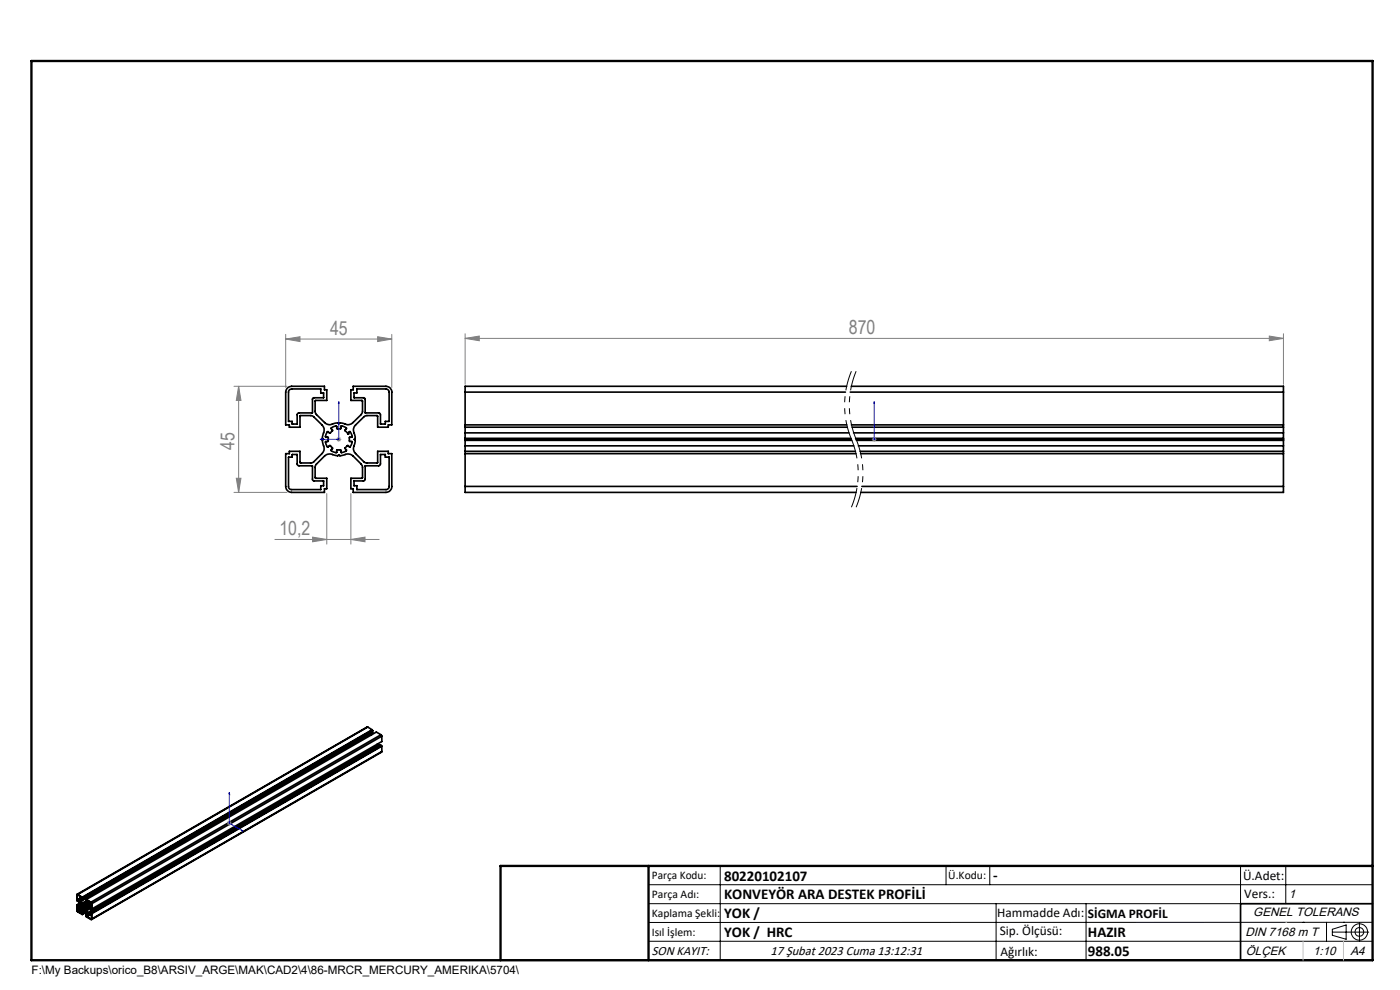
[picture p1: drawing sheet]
<svg xmlns="http://www.w3.org/2000/svg" width="297mm" height="210mm" viewBox="0 0 297 210" stroke-linecap="round" stroke-linejoin="round" font-family="sans-serif">
<g fill="none" stroke="#000" stroke-width=".35">
<path d="M61 82.3l.9-.4h6.9v.8h.5v2.2l-2.4 .1v2.4l.2 .5 1.8 1.7a1.8 1.8 0 0 0 2.2 .2l.5-.1 .3 .2a1.32 1.32 0 0 1 1.3 0 1.46 1.46 0 0 0 1.7-.3l1.7-1.7 .3-.6v-2.3l-2.5-.1v-2.2h.5v-.8h7a1.21 1.21 0 0 1 1.2 1.3v6.9h-.7v.5h-2.3v-2.4h-2.3l-.5 .1-1.9 1.9a2.38 2.38 0 0 0 0 2.5v.3l-.3 .2a1.17 1.17 0 0 1 0 1.2 1.46 1.46 0 0 0 .3 1.8l1.8 1.8 .4 .2h2.5v-2.5h2.3v.5h.7v7a1.26 1.26 0 0 1-1.2 1.2h-7v-.7h-.5v-2.2l2.4-.1 .1-2.3-.3-.6-1.7-1.8a2.38 2.38 0 0 0-2.5 0h-.3l-.2-.2-.3 .2-.8-.2a1.67 1.67 0 0 0-1.9 .2l-1.8 1.8-.2 .4v2.4l2.4 .2v2.2h-.5v.7h-6.9a1.33 1.33 0 0 1-1.3-1.2v-7h.8v-.5h2.2l.1 2.5h2.4l.4-.2 1.8-1.8a1.89 1.89 0 0 0 .2-2.2l-.1-.6 .2-.2-.2-.2 .1-.9a1.68 1.68 0 0 0-.2-1.9l-1.8-1.9-.5-.1h-2.4v2.4h-2.2v-.5h-.8v-6.9zM61.2 97h.8v-.6h1l.1 2.2 .3 .2h2.9v3l.3 .2h2l.1 1h-.6v.8h-6.2a.61 .61 0 0 1-.7-.6zM61.4 82.7l.5-.2h6.2v.9h.6v.9l-2.3 .1-.1 .2v3l-3.2 .1-.1 2.2h-1v-.5h-.8v-6.3zM69.4 91.6l.2-.1 .4 .4 .6-.5-.4-.5a1.06 1.06 0 0 1 1.2-.5l.1 .6 .8-.1v-.5a1.11 1.11 0 0 1 1.2 .5l-.3 .4 .4 .4a.25 .25 0 0 0 .1 .3 .25 .25 0 0 0 .3 0l-.2-.1 .3-.3a1.04 1.04 0 0 1 .5 1.1l-.5 .1v.8l.5 .1a1.03 1.03 0 0 1-.5 1.1l-.4-.3-.5 .6 .3 .3a.95 .95 0 0 1-1.1 .6l-.2-.6h-.7l-.1 .5a1.22 1.22 0 0 1-1.2-.4l.4-.5-.5-.5h-.2l-.3 .3a1.08 1.08 0 0 1-.5-1.1l.5-.1v-.8l-.6-.1zM75.7 82.5h6.2a.73 .73 0 0 1 .6 .7v6.2h-.8v.5h-1v-1.9l-.2-.3-3-.1v-2.9l-.2-.3-2.2-.1v-.9h.6zM77.5 98.8l3-.1 .2-.3v-2h1v.6h.8v6.2a.66 .66 0 0 1-.6 .6h-6.2v-.8h-.6v-1l2.3-.1zM82.5 89.4h.1M98.7 90.6v1.2M98.7 94.6v1.1M98.7 91.8v1.2M98.7 93.4v1.2M98.7 83.2h80.7"/>
<path d="M98.7 96.2h82.9M98.7 90.1h80.9M98.7 95.7h82.8M98.7 90.6h81M98.7 91.8h81.4M98.7 94.6h82.4M98.7 93.2h81.9M98.7 93h81.8M98.7 93.4h82M98.7 83.2v7.4M98.7 93v.4M98.7 95.7v7.5"/>
<path d="M179.6 81.9h-80.9v1.3M180.4 83.2h91.9M180.6 81.9h91.7v1.3M180.6 90.1h91.7M180.8 90.6h91.5M181.1 91.8h91.2M181.5 93h90.8M181.6 93.2h90.7M181.7 93.4h90.6M182.1 94.6h90.2M182.5 95.7h89.8M182.6 96.2h89.7"/>
<path d="M272.3 90.6v1.2M272.3 94.6v1.1M272.3 91.8v1.2M272.3 93.4v1.2M272.3 83.2v7.4M272.3 93v.4M272.3 95.7v7.5M68.7 102.1h.1M98.7 103.2v1.2h82.9M98.7 103.2h83.1M182.8 103.2h89.5M272.3 103.2v1.2h-89.7"/>
<path d="M78 154.2l-61.7 35.5M78 154.2l-61.5 35.6M78 154.2l1 .6M78.7 155.5v.1M78.7 155.6l-61.5 35.5M78.7 155.6l.1 .2M79 154.8l-61.5 35.5M79 154.9l-61.5 35.5M79 154.8v.1M79 154.9l.1 .1M79.1 155l-61.6 35.5M79.1 155v.3l-61.6 35.5"/>
<path d="M80 157.9l.2 .2M80.2 158.1v.1M80.2 158.1l-61.6 35.5M80.8 155.8l.2 .4M80.8 155.8l-61.5 35.6M80.8 155.8l-1-.5-61.5 35.5M80.9 158.2l-61.5 35.5M80.9 158.2l.1 .1M80.9 158.1l-61.5 35.6M80.9 158.1v.1M80.9 158.1l-.3-.1-61.5 35.5M81 159.4l-61.6 35.6"/>
<path d="M81 156.2l-61.5 35.5M81 156.2v1.1l-61.5 35.5M81 158.3v1.1M81 159.4l-61.5 35.5M81 158.3l-61.5 35.5M16.3 192v1.3l1.2 .7M16.4 192.1h.1M16.4 193.1l.1 .2M16.4 190.9h.1M16.4 192.1l.1 .1M16.4 189.9v1M16.4 192.1v1"/>
<path d="M16.4 190.9l.1 .1M16.4 191.9l-.1 .1M16.4 191.9l.3 .2M16.5 192.1h.1M16.5 189.8l-.1 .1M16.5 191.1h.1M16.5 189.8h-.2v1.2l.4 .3M16.5 191v.1M16.5 192.1v.1M16.5 193.3l.9 .4M16.5 189.8l.9 .6M16.5 189.8l1 .5"/>
<path d="M16.5 192.1l.2 .1v.4l.4 .3M16.6 192.1l-.1 .1M16.6 191.1h.1M16.7 190.9l-.2 .1M16.7 191l-.2 .1M16.7 190.8v.3M16.7 190.8l.4 .2M16.7 192.5h.1M16.7 190.9l.4 .3 .3 .5v.4M16.7 190.9h.1M16.7 190.9v.4M16.7 192.1v.4"/>
<path d="M16.7 192.5l.3 .2M17 192.8l-.6 .3M17.1 192.9v.4l.3 .3M17.1 192.9h.1M17.1 191h.1M17.1 190.6v.4M17.1 191.1l-.4 .2M17.1 190.6l-.4 .2M17.1 193l-.6 .3M17.1 190.5l-.4 .3M17.1 190.5v.1M17.1 190.5l.3 .2"/>
<path d="M17.2 193.3h.1M17.2 190.6v.1M17.2 191v.1M17.2 190.6v.4M17.2 193v.3M17.2 193.3l.3 .2M17.2 190.6l.3 .2M17.2 191.1l.3 .4M17.3 191.4l-1 .6M17.3 191.4l-.9 .5M17.3 190.3l-.9 .6M17.4 190.4l-1 .5"/>
<path d="M17.4 190.4v.3M17.4 190.4l-.3 .1M17.4 192.2l-.7 .3M17.4 193.6h.1M17.4 190.7h.1M17.4 192.1v.5l-.4 .1M17.4 193.6v.1M17.4 191.7l-.7 .4M17.4 192.5l-.4 .2M17.4 192.1l-.7 .4M17.5 191.5l.2 .3M17.5 190.3v.1"/>
<path d="M17.5 190.4v.1M17.5 192.3h.1M17.5 192.3v.1M17.5 192.1h.1M17.5 190.8l-.3 .2M17.5 191.9h.1M17.5 191.9v.2M17.5 192.4h.1M17.5 193.9v.1M17.5 190.5v.3M17.5 193.5v.4M17.6 192.1v.2"/>
<path d="M17.6 192h.1M17.6 191.9v.1M17.6 192.7l-.4 .3M17.6 192.4v.1M17.6 192l-.1 .1M17.6 191.9h.1M17.6 192.5l.1 .1M17.6 192.6h.1M17.7 191.9h.1M17.7 192.6h.1M17.7 192.6l.1 .2M17.7 191.8h.2"/>
<path d="M17.7 191.9l-.1 .1M17.7 191.9h-.1M17.8 191.9l.1 .1M17.8 192.8h.1M17.8 191.9l-.1 .1M17.8 191.9l-.3 .2M17.8 192.7v.1M17.8 191.9h-.1M17.8 192.9l-.6 .4M17.9 192h.1M17.9 192.7h-.1M17.9 192.7v.1"/>
<path d="M17.9 192.9l-.4-.2-.3 .3M17.9 191.8h.1M17.9 192.9h.1M17.9 192l-.3 .1M17.9 192.9l.4 .2 .3 .6v.4M17.9 192.9l-.7 .4M17.9 192.8h.1M17.9 191.8l.2 .2M17.9 192l-.3 .3M18 192l.1 .1M18 192h.1M18 192.9h.1"/>
<path d="M18 192l-.4 .3M18 192.8v.1M18.1 192.8v.1M18.1 192.8h.1M18.1 192.2v.1M18.1 192.2h.1M18.1 192.2l-.5 .2M18.1 192.8l-.1 .1M18.1 192.2l-.5 .3M18.1 192.1v.1M18.1 192.9h.1M18.1 192.1l-.6 .3"/>
<path d="M18.1 192.3h.1M18.1 192.3l-.4 .3M18.2 192.8h.1M18.2 192.3h.1M18.2 192.6h.1M18.2 192.5v.1M18.2 192.5h.1M18.2 192.5l-.4 .2M18.2 192.6l.1 .1M18.2 192.3l-.5 .3M18.2 192.6l-.2 .2M18.2 192.6l-.3 .2"/>
<path d="M18.2 192.5l-.3 .2M18.2 192.3l-.6 .3M18.2 192.3l.1 .2M18.2 190.9v.3l.4 .3M18.2 193.9l.1 .6 1.1 .6 .1-.2M18.2 193.9l.4 .2M18.2 193.1l-.7 .4M18.2 191.1l-.7 .4M18.3 192.7l-.1 .1M18.3 192.7h.1M18.3 192.5h.1M18.3 192.5h-.1"/>
<path d="M18.3 192.7l-.2 .1M18.3 190.8l-.1 .1M18.3 190.8l1 .6M18.3 194.1l.4 .1M18.3 194.1h.1M18.3 191.2h.1M18.3 192.4l.1 .2M18.3 192.9l.1 .3M18.3 194.1v.2M18.3 194.3h.1M18.3 192.6h.1M18.3 191.2l.3 .2"/>
<path d="M18.3 192.6l.1 .1M18.3 191.2l.3-.1-.3 .1M18.4 192.7l-.1 .2M18.4 193.2l.2 .4M18.4 191.1v-.1l.9 .5 .1 1.1h-.1M18.4 191.1l-.1 .1M18.4 194.3v.1M18.4 194.4l.9 .5M18.4 193.4l-.9 .5M18.4 193.4l-.9 .6M18.4 191.3l-.7 .5M18.5 194.2l-.2 .1"/>
<path d="M18.5 191.4l-.6 .4M18.6 194.1h.1M18.6 191l-.2 .1M18.6 194.2l-.2 .1M18.6 191.5v.4l-.3 .2-.2-.1M18.6 191.4l-.7 .4M18.6 193.7l-.4 .2M18.6 191.7l-.5 .3M18.6 191.4l.1 .1M18.6 193.6l.1 .1M18.7 193.8h.1M18.7 191.9h.1"/>
<path d="M18.7 191.5v.4M18.7 193.8v.4M18.7 193.8l.4 .2M18.7 191.9l.4 .2M18.7 193.7l.3 .2M18.8 192.1l-.5 .3M18.9 191.2l-.3 .2M19 191.3l-.3 .2M19.1 192.3l-.5-.3-.3 .2v.2M19.1 193.8l-.1 .1M19.1 192.3v.3l.3 .2M19.1 193.5v.3"/>
<path d="M19.1 193.5l.3 .2M19.1 192.3l-.7 .3M19.1 192.3l-.8 .3M19.1 192.3l-.7 .4M19.1 192.5l-.8 .4M19.1 193.5l-.4 .2M19.1 192.1v.2M19.1 194l-.4 .2M19.1 193.6l.3 .3M19.1 193.6h.1M19.1 193.9v.1M19.1 192.6h.1"/>
<path d="M19.1 192.3v.3M19.1 193.6v.3M19.1 192.6l.2 .1M19.2 192.7l-.8 .5M19.3 192.6v.1M19.3 191.4l.2 .3M19.3 193.8l-.2 .1M19.4 193.8l-.3 .2M19.4 193.8l-.7 .5M19.4 192.8h.1M19.4 193.7h.1M19.4 193.7l.1 .1"/>
<path d="M19.4 191.5l-.7 .4M19.4 194.9h-.1M19.4 192.1l-.3 .2M19.4 193.9v1M19.4 192.5l-.1 .1M19.4 193.9l-1 .5M19.4 192l-.3 .1M19.4 192.4l-.3 .2M19.5 191.7v1.1M19.5 193.8v1.1M291.2 191.7h-28v12M106.2 203.7h185"/>
</g>
<path d="M180.6 78.7a18.8 18.8 0 0 0 0 14.5M181.6 78.7a18.8 18.8 0 0 0 0 14.5M180.6 93.2a18.8 18.8 0 0 1 0 14.4M181.6 93.2a18.8 18.8 0 0 1 0 14.4" fill="none" stroke="#000" stroke-width=".21" stroke-dasharray="6.3 1.3 1.3 1.3 1.3 1.3" stroke-dashoffset="2.1" stroke-linecap="butt"/>
<g fill="none" stroke="#000" stroke-width=".21">
<path d="M137.6 187.7h153.6M137.6 191.7h153.6M137.6 199.7h153.6M152.8 183.7v20M200.7 183.7v4M210 183.7v4M211.3 191.7v12M230.4 191.7v12M263.2 183.7v20M272.8 183.7v8M276.4 195.6h.1M281.4 195.6v4.1"/>
<path d="M282.6 197.7h7.8M282.6 197.1l3-.9v3l-3-.8zM285 195.6h.1M288.4 195.8v3.8M291.2 195.6l-153.6 .1"/>
<circle cx="288.4" cy="197.7" r="1.74"/>
<circle cx="288.4" cy="197.7" r=".93"/>
</g>
<path d="M67.9 93.2l.4-.1v.2zM71.9 85.2l.1 .4h-.2zM71.9 85.2v8h-4M185.5 93.1v.2zM185.5 85.2v.4v-.4M185.5 85.2v8M185.5 93.2h.1M48.6 168.1l.1 .4-.1-.1zM48.6 168.1v6.5l2.9 1.7M51.2 176l.3 .3-.3-.1z" fill="none" stroke="#00f" stroke-width=".21"/>
<g fill="none" stroke="#808080" stroke-width=".21">
<path d="M60.6 71.9l3-.5v1.1zM60.6 70.9v11.3M60.6 71.9h22.5M80.1 71.4l3 .5-3 .6zM83.1 70.9v11.3M98.7 71.8l3-.5v1zM98.7 70.8v10.7M98.7 71.8h173.6M269.3 71.3l3 .5-3 .5zM272.3 70.8v10.7M49.6 81.9h11.3M50.6 81.9l.5 3h-1z"/>
<path d="M50.6 81.9v22.5M71.4 93.2h1M71.5 92.8l.7 .7M71.9 92.7v1M72.2 92.8l-.7 .7M185 93.2h.9M185.1 92.8l.7 .7M185.5 92.7v1M185.8 92.8l-.7 .7M49.6 104.4h11.3M50.1 101.5h1l-.5 2.9zM58.3 114.4h22.1"/>
<path d="M66.3 113.9l3 .5-3 .5zM69.3 104.7v10.7M74.4 114.4l3-.5v1zM74.4 104.7v10.7M48.2 174.6h.9M48.3 174.3l.7 .7M48.6 174.1v1M49 174.3l-.7 .7"/>
</g>
<path d="M6.7 12.9h284.5v190.8h-284.5zM137.6 183.7v20M291.2 183.7h-185v20" fill="none" stroke="#000" stroke-width=".5"/>
<path d="M272.8 195.6h.1M276.4 199.7v4M285 199.7v4" fill="none" stroke="#c0c0c0" stroke-width=".21"/>
<g fill="#00f">
<path d="M51.2 176l.3 .3-.3-.1zM48.6 168.1l.1 .4-.1-.1zM185.5 93.1v.2zM185.5 85.2v.4z"/>
<path d="M67.9 93.2l.4 .1v-.2zM71.9 85.2l-.1 .4h.2z"/>
</g>
<g fill="#808080">
<path d="M80.1 71.4l3 .5-3 .6zM60.6 71.9l3-.5v1.1z"/>
<path d="M98.7 71.8l3-.5v1zM269.3 71.3l3 .5-3 .5zM66.3 113.9l3 .5-3 .5zM74.4 114.4l3-.5v1z"/>
<path d="M50.6 81.9l.5 3h-1zM50.1 101.5h1l-.5 2.9z"/>
</g>
<g font-size="4.1" fill="#808080">
<text x="70" y="71">45</text>
<text x="180.1" y="70.8">870</text>
<text x="49.7" y="95.4" transform="rotate(-90 49.7 95.4)">45</text>
<text x="59.3" y="113.5">10,2</text>
</g>
<g font-size="3.2">
<text x="153.6" y="186.8">80220102107</text>
<text x="153.6" y="190.8">KONVEYÖR ARA DESTEK PROFİLİ</text>
<text x="210.7" y="186.6">-</text>
<text x="153.6" y="194.8">YOK /</text>
<text x="153.6" y="198.8">YOK / HRC</text>
<text x="230.8" y="198.7">HAZIR</text>
<text x="230.8" y="202.8">988.05</text>
</g>
<g font-size="2.8">
<text x="263.7" y="186.7">Ü.Adet:</text>
<text x="263.9" y="190.5">Vers.:</text>
<text x="211.5" y="194.5">Hammadde Adı:</text>
<text x="230.8" y="194.7">SİGMA PROFİL</text>
<text x="138.3" y="202.6">SON KAYIT:</text>
<text x="163.5" y="202.6">17 Şubat 2023 Cuma 13:12:31</text>
<text x="212.1" y="198.4">Sip. Ölçüsü:</text>
<text x="212.2" y="202.7">Ağırlık:</text>
</g>
<g font-size="2.6">
<text x="273.4" y="190.4">1</text>
<text x="265.9" y="194.4">GENEL TOLERANS</text>
<text x="264.2" y="198.5">DIN 7168 m T</text>
<text x="264.3" y="202.6">ÖLÇEK</text>
<text x="278.5" y="202.6">1:10</text>
<text x="286.5" y="202.6">A4</text>
</g>
<g font-size="2.5">
<text x="138.3" y="186.4">Parça Kodu:</text>
<text x="138.3" y="190.5">Parça Adı:</text>
<text x="201.2" y="186.5">Ü.Kodu:</text>
<text x="138.3" y="194.5">Kaplama Şekli:</text>
<text x="138.3" y="198.6">Isıl İşlem:</text>
<text x="6.7" y="206.7">F:\My Backups\orico_B8\ARSIV_ARGE\MAK\CAD2\4\86-MRCR_MERCURY_AMERIKA\5704\</text>
</g>
</svg>
